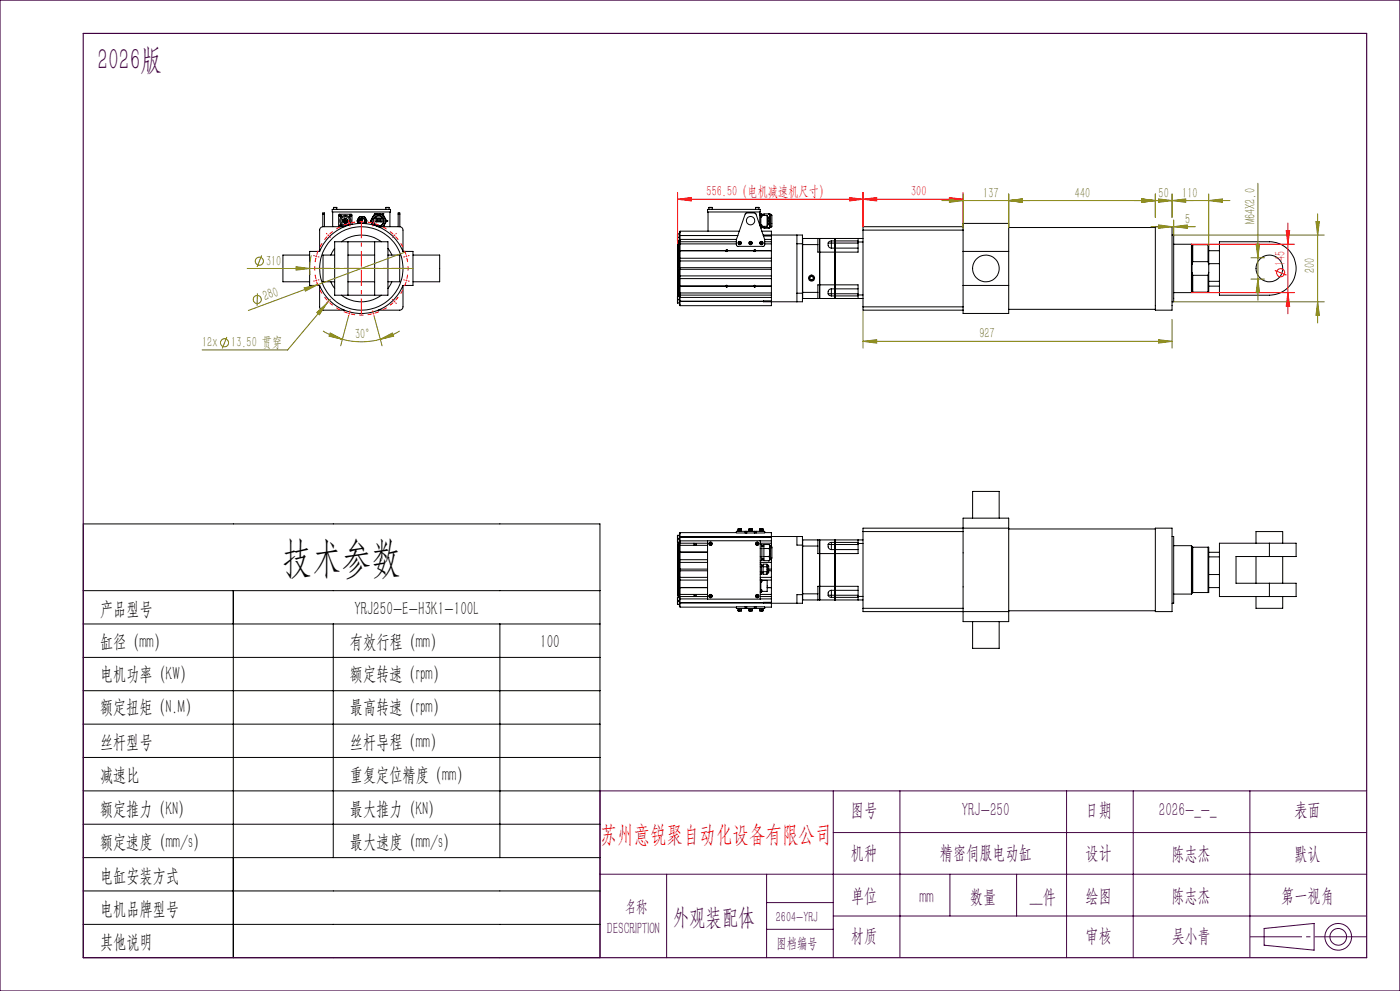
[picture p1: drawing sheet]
<svg xmlns="http://www.w3.org/2000/svg" width="420mm" height="297mm" viewBox="0 0 420 297" stroke-linecap="round" stroke-linejoin="round" font-family="sans-serif">
<g fill="none" stroke="#000" stroke-width=".3">
<path d="M92.9 76.4h-8v8.1h8M95.9 75.3a13.5 13.5 0 0 1 12.5-8.3 13.5 13.5 0 0 1 12.5 8.3M95.9 75.3h-3v10.2h3M96.8 64.2v-.4h.5v.4M96.8 64.2h.5M96.8 64.2v3.7M97.3 64.2v3.7M99.7 62.8h17.5v.7h-17.5zM99.8 63.5v4.4M100 62.2h1M100 62.2v.6M100.4 72.5h16v16h-16z"/>
<path d="M100.4 76.4h-3.5v8.1h3.5M100.4 74.5l-1.2 1.9M101 62.2v.6M102 64.6l.2 .2zM102 67.9h-.1a.28 .28 0 0 1 0-.4 .28 .28 0 0 1 .4 0 .28 .28 0 0 1-.1 .4M102 67.6l.2 .2zM102.4 72.5a9.9 9.9 0 0 1 12 0M102.9 66.2h.1M102.9 66.5h.1M102.9 65.9h.1M103.2 66.2h.1M103.3 67.9h-6.4a1.09 1.09 0 0 0-1 1.1v6.3"/>
<path d="M103.4 66.9h.1M103.4 65.5h.1M103.6 66.6h.1M103.6 66.2h.1M103.6 65.8h.1M103.8 65.5h.1M103.8 66.9h.1M104 66.2h.1M104.2 65.8h.1M104.2 66.6h.1M104.3 66.2h.1M104.4 72.5v16"/>
<path d="M104.4 76.4h8M104.6 67.5a1.64 1.64 0 0 0-.1-2.7 1.64 1.64 0 0 0-2.5 .9 1.64 1.64 0 0 0 1.6 2.1M105 64.6l.2 .2zM105.6 67.2l-.1-2.9-3.7-.1-.2 .2v3.5M107.8 66.2h.5M107.8 66.3h.6v.2M107.8 64.9h1.6l.7 1.3-.5 .8a1.3 1.3 0 0 0-.1-1.7 1.3 1.3 0 0 0-1.8-.1 1.3 1.3 0 0 0-.1 1.8l-.5-.8zM108 65.6h.3M108.1 65.6h.2M108.1 67a.9 .9 0 0 1-.2-1.4 .9 .9 0 0 1 1.4 0 .9 .9 0 0 1-.3 1.4M108.3 67a.8 .8 0 0 1-.4-1.3 .8 .8 0 0 1 1.3 0 .8 .8 0 0 1-.3 1.3M108.3 65.6v.7"/>
<path d="M108.8 65.4v1.1h-1M111.2 66.2l.4 .8M111.2 66.2h.1M111.6 65.4l-.4 .8M111.6 65.4v1.6M111.6 67l.3 .4M111.9 64.9l-.3 .5M112 67.4a1.99 1.99 0 0 1 .4-2.8 1.99 1.99 0 0 1 2.9 .5 1.99 1.99 0 0 1-.8 2.8M112.4 64.1l-.5 .8M112.4 64.1h.9M112.4 64.1h.1M112.4 72.5v16"/>
<path d="M112.7 64.9v1.6h1.8v-1.5M112.7 65.3h1.8M113 66.5v-.2h1.2v.2M113.1 65.6h1.1M113.1 66.2h1.1M113.1 65.6v.7M113.3 64.1l-.8 .2-.6 .6M113.3 64.1h.6M113.5 67.9h6.4M113.9 64.1h.9M113.9 64.1l.8 .2 .6 .6M114.2 65.6l-.1 .7"/>
<path d="M114.8 64.1h.1M114.8 64.1l.5 .8M115 65.6v1.2M115.3 67.5l-.3 .4M115.3 67.5l-.5 .4M115.3 64.9l.3 .5M115.6 65.4l.4 .8M115.6 65.4v1.6M115.6 67l-.3 .5M115.7 62.2h1M115.7 62.2v.6M116 66.2l-.4 .8"/>
<path d="M116 66.2h.1M116.4 76.4h3.5v8.1h-3.5M116.4 74.5l1.1 1.9M116.7 62.2v.6M117 63.5v4.4M119.5 64.2v-.4h.4v.4M119.5 64.2h.4M119.5 64.2v3.7M119.9 67.9a1.02 1.02 0 0 1 1 1.1v6.3M119.9 64.2v3.7M120.9 75.3h3v10.2h-3M123.9 76.4h8v8.1h-8"/>
<path d="M203.3 73h.2M203.3 73v15M203.3 70.1v1M203.3 71.2v1M203.3 72.2l.4 .5M203.3 71.1h.5M203.3 70.1h.5M203.3 72.2h.5M203.3 71.2h.5M203.4 80h.1M203.4 80l-.1 .2M203.4 73.1v6.9"/>
<path d="M203.5 73l.1 6.9M203.6 72.9l-.1 .1M203.6 72.7l-.3 .3M203.6 72.7v.2M203.6 72.9h.2M203.6 72.7h.1M203.7 79.9a.62 .62 0 0 0-.4 .6 .62 .62 0 0 0 .4 .5M203.7 79.9v1.1M203.7 72.2v.5M203.7 72.7l.1 .1M203.7 80h.1M203.8 80l-.1 .1"/>
<path d="M203.8 72h.1M203.8 69.5h.1M203.8 72h.2M203.8 69.5v21.9M203.8 69.5h.2M204 70.6h.1M204 72.5h16.9M204 78.2h27.4M204 77.4h27.4M204 73.1h16.9M204 71.8h16.9M204 70.6h17.3"/>
<path d="M212.3 62.8h15.8v.7h-15.8zM212.4 63.5v5.8M212.7 62.2h1M212.7 62.2v.6M213.7 62.2v.6M217.8 75.1v.1M217.8 75.1h-13.8l13.8 .1M217.8 75.2l.1 .2 .4-.2M217.8 75.1l.1-.2 .4 .2M217.9 75l.2 .3-.3-.2zM218.3 75.1v.1M218.3 75.1h7.9"/>
<path d="M218.3 75.2h7.9M221.8 69.3h-17.8v22.3h27.4v-1.2M221.8 72.6h.3l-.1 .5h-.2zM223.7 64l2.6-.2 .4 .2 2.7 7.8v1.6l-.2 .4h-7.9l-.4-.3v-1.7zM225.1 72.6h.3l-.1 .5h-.3zM226.2 75.1v.1M226.2 75.2l.1 .2 .4-.2M226.2 75.1l.1-.2 .4 .2M226.3 75l.2 .3-.3-.2zM226.7 62.2h1M226.7 75.1h4.7l-4.7 .1M226.7 75.1v.1"/>
<path d="M226.7 62.2v.6M227.7 62.2v.6M227.9 64.2h.3v.3M227.9 64.1h.7v.5M227.9 64.5h.3M227.9 63.5v4M228.1 67.9h.1M228.2 67.9v.3M228.2 68h.3M228.2 64.4h.3M228.2 65h.3M228.2 67.4h.3"/>
<path d="M228.2 64.5v3.4M228.3 72.6h.3l-.1 .5h-.3zM228.5 65h.1M228.5 68h.1M228.5 64.4v.6M228.5 67.4v.6M228.5 64.4h.1M228.5 64.4v.1M228.5 67.4h.1M228.5 67.9h.1M228.5 67.4v.5M228.5 64.6h1.7v3.2l-1.7 .1"/>
<path d="M228.5 64.4v.5M228.6 68h.6M228.6 64.3h.6M228.6 69.3h2.8v1.1M228.6 67.8v.5h-.4M229 70.6h.1M229.2 68.3h.1M229.2 67.8v.5M229.2 68.3h1.4M229.4 71.8h2M229.4 72.5h2M229.4 73.1h2"/>
<path d="M230.2 64.9h.1M230.2 67.5h.1M230.2 64.9l.4 .3v1M230.2 64.9v2.6M230.6 64.1l.3 .8M230.6 64.1h.1M230.6 68.3h.1M230.6 64.1h.3M230.6 64.1h-1.4v.5M230.6 66.2v1l-.4 .3M230.6 66.2l.3 .8M230.9 65.4l-.3 .8"/>
<path d="M230.9 65.4v1.6M230.9 67.5l-.1 .7-.2 .1M230.9 64.1v.8M230.9 67.5v.8h-.3M230.9 64.2h.3M230.9 68.2h.3M230.9 64.9v.5M230.9 67v.5M231.2 64.2l.4 .3v3.4l-.4 .3M231.2 64.2v4M239.1 70.4v20M239.1 73.1h1.6"/>
<path d="M240.7 73.1v-2.7h-11.6v.3h2.3v19.5h-2.3v.2h11.6v-2.5M240.7 71.5l.1 1.8M240.7 71.5h18.2M240.7 73.1v14.8M240.8 73.3h-.1M240.8 73.3v14.3M240.8 73.3h4.6M245.4 71.5v1.8M248.5 72.8l-.1 .2a1.09 1.09 0 0 0 1 1.4M248.5 72.8h.9M249.4 72.2l-.6 .2-.3 .4M249.4 72.8v1.6"/>
<path d="M249.4 74.4h8M249.4 72.8h8M249.4 72.2h8M249.4 72.2v.6M250.4 74.4v11M250.4 72.2v2.2M250.4 74.4h.1M250.4 72.2h.1M250.5 74.4v1.2M250.5 72.8v1.6M250.5 71.5l-.1 .7M250.5 75.6v9.8"/>
<path d="M250.5 71.5v.7M250.5 72.2v.6M250.5 74.4h.1M250.5 72.2h.1M250.5 71.5h.1M257.4 71.5v1M257.4 72.5v3.1h-12v-2.3M257.4 72.5h1.5M258.9 69h30M258.9 69v23M288.9 67.9v-.9h13.7v8.3M288.9 67.9v1.1"/>
<path d="M288.9 67.9h-30v1.1M288.9 75.3h13.7M288.9 69v23M302.6 68.2h44M302.6 75.3v10.2M346.6 67.9h5v25.1h-5zM351.6 70.4h.5v20h-.5M352.1 73.2h5.3M357.4 73.2v14.5M357.4 73.2l.2 .2v14.1l-.2 .2M357.8 73.3v5.1M357.8 73.3l-.2 .3"/>
<path d="M357.8 73.3h4.6M357.8 78.4l-.2 .9M357.8 78.4h4.6M362.4 73.3v5.1M362.4 73.3l.2 .3v5.7M362.4 78.4l.2 .9M362.6 75.1h3.2M362.6 79.3v2.3M362.6 79h3.2M365.8 72.5h15a8 8 0 0 1 8 8 8 8 0 0 1-8 8h-15zM95.9 85.5a13.5 13.5 0 0 0 12.5 8.4 13.5 13.5 0 0 0 12.5-8.4M95.9 85.5v6.5a1.02 1.02 0 0 0 1 1h6.4"/>
<path d="M99.2 84.5l1.2 2M102.4 88.5a10.1 10.1 0 0 0 12 0M104.4 84.5h8M117.5 84.5l-1.1 2M120.9 85.5v6.5a.96 .96 0 0 1-1 1h-6.4M203.3 88l.3 .4M203.3 88h.2M203.3 88.7v1M203.3 89.8v1M203.3 89.7h.5M203.3 88.7h.5M203.3 90.8h.5"/>
<path d="M203.3 89.8h.5M203.4 80.8h.1M203.4 81h.2M203.4 80.8v.2M203.4 81v6.8M203.5 88.4l-.2 .3M203.5 88l.1 .2M203.6 88.2v.2M203.6 88.2h.2M203.6 88.4h.1M203.6 81l-.1 7M203.7 88.4v.3"/>
<path d="M203.7 80.9l.1 .1M203.7 81h.1M203.8 91.4h.1M203.8 88.2l-.1 .2M203.8 91.4h.2M204 90.3h.1M204 88.9h-.2l.2 .1M204 80.2h27.4M204 88.4h27.4M204 89.1h27.4M204 90.3h25.1M204 87.8h27.4"/>
<path d="M204 83.5h27.4M204 80.7h27.4M204 82.7h27.4M217.8 85.7v.1M217.8 85.7h-13.8l13.8 .1M217.8 85.8l.1 .2 .4-.2M217.8 85.7l.2-.2 .3 .2M217.9 85.6l.2 .3-.3-.1zM218.3 85.7v.1M218.3 85.7h7.9M218.3 85.8h7.9M226.2 85.7v.1"/>
<path d="M226.2 85.8l.1 .2 .4-.2M226.2 85.7l.2-.2 .3 .2M226.3 85.6l.2 .3-.3-.1zM226.7 85.7h4.7l-4.7 .1M226.7 85.7v.1M239.1 87.9h1.6M240.7 89.5h18.2M240.7 87.6h.1M240.8 87.6l-.1 1.8M240.8 87.6h4.6M245.4 87.6v1.9M245.4 87.6v-2.2h12v3"/>
<path d="M245.9 85.4v4.1M245.9 85.4v-13.9v13.9M245.9 85.3v.1M245.9 85.4v4M248.5 88l.4 .6 .5 .1M248.5 88h.9M249.4 86.6a1.06 1.06 0 0 0-.9 1.4M249.4 86.6v1.4M249.4 86.6h8M249.4 88h8M249.4 88.7h8M249.4 88v.7"/>
<path d="M250.4 86.6l.1 2.8M250.4 85.4v1.2M250.5 85.3v1.2M250.5 86.5v1.5M250.5 88.7v.7M250.5 88v.7M250.5 85.3v.1M250.5 86.5v.1M250.5 85.3l-.1 .1M250.5 86.5l-.1 .1M250.5 85.4v1.2M250.5 86.6v1.4"/>
<path d="M257.4 88.4v1.1M257.4 88.4h1.5M258.9 92v1h30M258.9 92h30M288.9 92v1M288.9 85.5h13.7M302.6 85.5v8.4h-13.7v-.9M302.6 92.7h44M352.1 87.7h5.3M357.6 87.3l.2 .3M357.6 81.6l.2 .9M357.8 82.5v5.1"/>
<path d="M357.8 87.6h4.6M357.8 82.5h4.6M362.4 82.5v5.1M362.6 81.6v5.7l-.2 .3M362.6 85.8h3.2M362.6 81.6l-.2 .9M362.6 84.3h3.2M25 157h155v130h-155zM203.8 159.8h.1M203.8 159.8v21.9M203.8 159.8h.2M220.9 159.6h-16.9v22.4h16.9"/>
<path d="M221 159.7h2.6M221.4 158.6h1M221.4 158.6v.5h.5M221.4 159.1v.1M221.8 159.1l.1 .1M221.9 159.1l.1 .1M221.9 159.1h.5M222.4 158.6v.6M223.6 159.2h.4M223.6 159.7h.4M223.6 159.2h-2.7v.4M223.6 159.2v.5"/>
<path d="M224 159.2v.5M224 159.2h2.3M224 159.7h2.3M224.7 158.6h1M224.7 159.1h.5M224.7 158.6v.6M225.1 159.1l.1 .1M225.2 159.1h.5M225.2 159.1v.1M225.7 158.6v.6M226.3 159.2h.5M226.3 159.7h.5"/>
<path d="M226.3 159.2v.5M226.8 159.2h2.6v.4h2v1.2M226.8 159.2v.5M226.8 159.7h2.6M227.9 158.6h1M227.9 159.1h.5M227.9 158.6v.6M228.3 159.1l.1 .1M228.4 159.1h.5M228.4 159.1l.1 .1M228.9 158.6v.6M258.9 159.3v23"/>
<path d="M258.9 159.3h30M288.9 159.3v23M291.8 155.3v-8h8v8M302.6 158.3v25M302.6 158.3v-3h-13.7v4M302.6 158.3h-43.7v1M302.6 158.5h44M346.6 158.3h5v25h-5zM25 177h155M70 177v110M203.3 178.3l.3 .3M203.3 163.2h.2"/>
<path d="M203.3 178.3h.2M203.3 163.2v15.1M203.3 179.1v1M203.3 161.5v1M203.3 160.4v1M203.3 162.5l.2 .4M203.3 179.1h.5M203.3 162.5h.5M203.3 161.5h.5M203.3 161.4h.5M203.3 160.4h.5M203.3 171.1l.1 .2"/>
<path d="M203.4 170.5h.1M203.4 170.3h.2M203.4 171.3h.1M203.4 170.3v.2M203.4 163.5v6.8M203.4 171.3v6.8M203.5 178.3l.1 .1M203.5 163.2l.1 7M203.6 163.1l-.1 .1M203.6 162.9l-.3 .3M203.6 178.4h.2l-.1 .2M203.6 178.4v.2"/>
<path d="M203.6 162.9v.2M203.6 178.6h.1M203.6 162.9h.1M203.6 171.3l-.1 7M203.7 178.6l-.4 .5M203.7 162.9h.1M203.7 170.2a.62 .62 0 0 0-.4 .6 .62 .62 0 0 0 .4 .6M203.7 178.6v.5M203.7 162.9l.1 .2h-.2M203.7 162.5v.4M203.7 170.2v1.2M203.7 171.2l.1 .1"/>
<path d="M203.7 171.3h.1M203.7 170.3h.1M203.8 170.3l-.1 .1M204 160.9h.1M204 179.2h-.2l.2 .1M204 162.3h-.2l.2 .1M204 163.4h8.3M204 178.1h8.3M204 170.6h8.3M204 168.6h8.3M204 167.7h8.3M204 171.1h8.3"/>
<path d="M204 173h8.3M204 173.8h8.3M204 178.8h8.3M204 179.5h8.3M204 162.1h27.4M204 160.9h25.1M204 162.8h8.3M208.2 162.8v.6M208.2 178.1v.7M212.3 176.1h-8.3h8.3M212.3 165.4h-8.3l8.3 .1M212.3 162.1v17.5h15.8v-17.5"/>
<path d="M212.9 162.8h.5v.3l-.2 .1zM212.9 178.5h.5v.3l-.2 .1zM226.9 162.8h.5v.3l-.2 .1zM226.9 178.5h.5v.3l-.2 .1zM228.1 173.6h.1v.3M228.1 163.2h.5v4.8h-.5M228.1 173.9h.1M228.1 178.1h3.3M228.1 168.6h3.3M228.1 173h3.3M228.1 178.8h3.3M228.1 179.5h3.3"/>
<path d="M228.1 162.8h3.3M228.1 171.3h.3M228.1 169.9h.3M228.1 169.1h.3v3h-.3M228.1 164.4h.5M228.1 166.8h.5M228.1 177.3h.1M228.2 177.3l-.1 .3M228.2 173.9v3.4M228.2 176.8h.3M228.2 177.4h.3M228.2 173.8h.3"/>
<path d="M228.2 174.4h.3M228.4 171.7h.5M228.4 169.5h.5M228.5 177.4h.1M228.5 176.8v.1M228.5 174.4h.1M228.5 173.8h.1M228.5 176.8v.6M228.5 173.8v.6M228.5 177.3h.1M228.5 173.8l1.7 .2v3.2l-1.7 .1M228.5 177.1v.2"/>
<path d="M228.5 173.8v.5M228.5 173.8h2.9M228.6 167.5h.6M228.6 163.8h.6M228.6 163.4h.6M228.6 167.7h.6M228.9 169.1h1.2v3h-1.2zM228.9 171.3h1.2M228.9 169.9h1.2M229.2 164.4h1.4M229.2 166.8h1.4M230.1 171.9h.1"/>
<path d="M230.1 169.3h.1M230.2 176.1h1.2h-1.2M230.2 169.3l.4 .3v2l-.4 .3M230.2 169.3v2.6M230.6 163.2h-1.4v4.8h1.5M230.6 163.2h.1M230.6 164.4l.3 .9M230.6 166.8h.1M230.6 164.4h.1M230.6 166.8l.3 .4M230.6 163.2l.3 .4M230.6 168h.1"/>
<path d="M230.6 170.6h.8M230.6 171.1h.8M230.8 163.2l.1 .4M230.9 167.6l-.1 .4M230.9 165.9l-.3 .9M230.9 165.9v1.3M230.9 163.9l-.3 .5M230.9 163.9v1.4M230.9 167.6l-.3 .4M230.9 163.6v.3M230.9 165.3v.6M230.9 167.2v.4"/>
<path d="M230.9 167.6h.3M230.9 163.6h.3M230.9 163.4h.5M230.9 167.7h.5M231.2 163.6l.4 .3v3.4l-.4 .3M231.2 163.6v4M231.4 167.5v13h-2.3v.3h11.6v-2.6M239.1 160.8v2.6h1.6M240.7 163.4v-2.6h-11.6v.3h2.3v2.6M240.7 178.2h-1.6v2.6M240.7 163.4v14.8M240.7 179.8h18.2"/>
<path d="M240.7 177.9l.1 .1M240.8 178l-.1 1.7M240.8 163.7v14.3M240.8 163.7h4.6M240.8 178h4.6M240.8 163.7h-.1M245.4 161.8v1.9M245.4 178v1.8M245.4 178v-2.3h12v3M245.9 175.7h.1M245.9 175.7v-13.9v18M245.9 175.7v4"/>
<path d="M248.5 163.2l-.1 .2a1.09 1.09 0 0 0 1 1.3M248.5 178.4l.4 .5 .5 .1M248.5 163.2h.9M248.5 178.4h.9M249.4 162.6l-.6 .1-.3 .5M249.4 176.9a1.06 1.06 0 0 0-.9 1.5M249.4 163.2v1.5M249.4 176.9v1.5M249.4 162.6v.6M249.4 178.4v.6M249.4 162.6h8M249.4 178.4h8"/>
<path d="M249.4 163.2h8M249.4 164.7h8M249.4 176.9h8M249.4 179h8M250.4 164.7v11M250.4 175.7v1.2M250.4 179l.1 .7M250.4 162.6v2.1M250.4 176.9v2.1M250.4 164.7h.1M250.4 162.6h.1M250.5 164.7v1.2"/>
<path d="M250.5 175.7v1.1M250.5 176.8v1.6M250.5 163.2v1.5M250.5 161.9v.7M250.5 179v.7M250.5 161.9l-.1 .7M250.5 165.9v9.8M250.5 178.4v.6M250.5 175.7h.1M250.5 176.8v.1M250.5 179h.1M250.5 175.7h-.1"/>
<path d="M250.5 176.8l-.1 .1M250.5 179h-.1M250.5 175.7v1.2M250.5 176.9v1.5M250.5 161.8v.8M250.5 162.6v.6M250.5 164.7h.1M250.5 162.6h.1M250.5 161.8v.1M257.4 161.8v1.1M257.4 178.7v1.1M257.4 162.9v3h-12v-2.2"/>
<path d="M257.4 162.9h1.5M257.4 178.7h1.5M258.9 161.8h-18.1v1.9M351.6 160.8h.5v20h-.5M352.1 178h5.3M352.1 163.5h5.3M357.4 163.5v14.5M357.4 163.5l.2 .3v14l-.2 .2M357.6 164h5v13.6h-5M357.8 164v13.6M362.4 164v13.6M362.6 176.1h3.2"/>
<path d="M362.6 165.5h3.2M362.6 166.9h3.2M362.6 172.2h3.2M376.8 162.8v-3.5h8v3.5M376.8 178.8v3.5h8v-3.5M376.8 166.8v8M380.8 162.8h8v4h-8M380.8 174.8h8v4h-8M380.8 162.8h-15v16h15M380.8 166.8h-10v8h10M380.8 162.8v4M380.8 174.8v4"/>
<path d="M384.8 166.8v8M25 187h155M25 197h155M100 187v70M150 187v70M203.3 180.2v.9M203.3 180.1h.5M203.3 181.1h.5M203.3 180.2h.5M203.8 181.7l.2 .1M203.8 181.7h.2M204 180.7h.1"/>
<path d="M204 180.7h25.1M220.9 182v.3h2.7M221 181.9h2.6M221.4 183h1M221.4 182.3v.2M221.8 182.3l.1 .2M221.9 182.3l.1 .2M222.4 182.5h-1v.5M222.4 182.3v.7M223.6 181.9h.4M223.6 182.3h.4M223.6 181.9v.4"/>
<path d="M224 181.9v.4M224 181.9h2.3M224 182.3h2.3M224.7 183h1M224.7 182.5h1M224.7 182.3v.7M225.1 182.3l.1 .2M225.2 182.3v.2M225.7 182.3v.7M226.3 181.9h.5M226.3 182.3h.5M226.3 181.9v.4"/>
<path d="M226.8 181.9h2.6M226.8 181.9v.4M227.9 183h1M227.9 182.5h1M227.9 182.3v.7M228.3 182.3l.1 .2M228.4 182.3l.1 .2M228.9 182.3v.7M229.4 182v.3h-2.6M231.4 180.8v1.2h-2M258.9 182.3v1h43.7M258.9 182.3h30"/>
<path d="M288.9 182.3v4h13.7v-3M291.8 186.3v8h8v-8M302.6 183.1h44M25 207h155M25 217h155M25 227h155M25 237h155M25 247h155M25 257h155M25 267h155M25 277h155"/>
<circle cx="102.1" cy="67.7" r=".24"/>
<circle cx="102.1" cy="64.7" r=".13"/>
<circle cx="102.1" cy="64.7" r=".24"/>
<circle cx="102.1" cy="67.7" r=".12"/>
<circle cx="102.1" cy="64.7" r=".27"/>
<circle cx="102.9" cy="66.2" r=".13"/>
<circle cx="102.9" cy="66.5" r=".12"/>
<circle cx="102.9" cy="65.8" r=".12"/>
<circle cx="103.2" cy="66.2" r=".12"/>
<circle cx="103.4" cy="65.5" r=".13"/>
<circle cx="103.4" cy="66.9" r=".13"/>
<circle cx="103.6" cy="66.2" r="1.29"/>
<circle cx="103.6" cy="66.2" r=".13"/>
<circle cx="103.6" cy="65.8" r=".13"/>
<circle cx="103.6" cy="66.6" r=".13"/>
<circle cx="103.8" cy="65.5" r=".12"/>
<circle cx="103.8" cy="66.9" r=".12"/>
<circle cx="104" cy="66.2" r=".13"/>
<circle cx="104.2" cy="66.6" r=".13"/>
<circle cx="104.2" cy="65.8" r=".13"/>
<circle cx="104.3" cy="66.2" r=".13"/>
<circle cx="105.1" cy="64.7" r=".13"/>
<circle cx="105.1" cy="64.7" r=".24"/>
<circle cx="105.1" cy="64.7" r=".27"/>
<circle cx="113.6" cy="66.2" r="1.51"/>
<circle cx="113.6" cy="66.2" r="1.6"/>
<circle cx="218" cy="75.1" r=".15"/>
<circle cx="218" cy="75.1" r=".25"/>
<circle cx="221.9" cy="72.8" r=".43"/>
<circle cx="221.9" cy="72.8" r=".51"/>
<circle cx="221.9" cy="72.8" r=".24"/>
<circle cx="225.2" cy="72.8" r=".43"/>
<circle cx="225.2" cy="72.8" r=".51"/>
<circle cx="225.2" cy="66.1" r="1.26"/>
<circle cx="225.2" cy="72.8" r=".25"/>
<circle cx="226.4" cy="75.1" r=".25"/>
<circle cx="226.4" cy="75.1" r=".15"/>
<circle cx="228.4" cy="72.8" r=".43"/>
<circle cx="228.4" cy="72.8" r=".25"/>
<circle cx="228.4" cy="72.8" r=".5"/>
<circle cx="108.4" cy="80.5" r="12.5"/>
<circle cx="218" cy="85.8" r=".15"/>
<circle cx="218" cy="85.8" r=".25"/>
<circle cx="226.4" cy="85.8" r=".25"/>
<circle cx="226.4" cy="85.8" r=".15"/>
<circle cx="243.4" cy="83.3" r=".91"/>
<circle cx="243.5" cy="83.4" r=".63"/>
<circle cx="243.5" cy="83.4" r=".5"/>
<circle cx="295.8" cy="80.5" r="4"/>
<circle cx="380.8" cy="80.5" r="4"/>
<circle cx="208.7" cy="178.4" r=".25"/>
<circle cx="208.7" cy="163.2" r=".26"/>
<circle cx="213.2" cy="178.6" r=".5"/>
<circle cx="213.2" cy="162.9" r=".5"/>
<circle cx="213.2" cy="162.9" r=".25"/>
<circle cx="213.2" cy="178.7" r=".25"/>
<circle cx="213.2" cy="178.7" r=".43"/>
<circle cx="213.2" cy="163" r=".43"/>
<circle cx="227.2" cy="178.7" r=".43"/>
<circle cx="227.2" cy="163" r=".43"/>
<circle cx="227.2" cy="178.6" r=".24"/>
<circle cx="227.2" cy="162.9" r=".24"/>
<circle cx="227.2" cy="178.6" r=".5"/>
<circle cx="227.2" cy="162.9" r=".5"/>
</g>
<g fill="none" stroke="#808000" stroke-width=".3">
<path d="M284.8 59.6l4.1 .5-4.1 .5zM288.9 58.1v10.3M302.6 58.1v10.1M342.5 59.6l4.1 .5-4.1 .5zM346.6 58.1v7.1M347.6 59.6l4 .5-4 .5zM351.6 58.1v7.1M362.6 58.1v15.5M377.4 54.9v35.1M78.5 76.5l-1.4 3.5M88.8 79.9l4.1 .6-4.1 .5zM93.4 76.5l-.4 2.4v3.5"/>
<path d="M121.5 75.6l-26.2 9.7M302.6 60.1l4.1-.5v1zM345.3 67.9h13.3M347.6 67.4l4 .5-4 .5zM351.6 60.1l4.1-.5v1zM352.1 67.9l4.1-.5v1zM352.1 65.9v4.8M352.1 70.4h45.2M362.6 60.1l4.1-.5v1zM369 60.1h-86.4M375.3 77.3h4M376.8 73.2h1.1l-.5 4.1z"/>
<path d="M394.8 66.4h1l-.5 4zM395.3 64.1v32.7M74.2 80.5h49.7M77.2 87.9l-.1 3.7M91.3 86.3l4-1-3.7 1.9zM95 93.7l3.1-2.8-2.3 3.4zM95.3 85.3l-20.8 7.8M96.9 99.2l3.8 1.9 2 .6M98.1 90.9l-11.8 14h-25.7M98.9 89.8l-.8 1.1M99.1 99.8l3.6 1.9-4-1zM104.5 94.9l-2.3 8.7"/>
<path d="M112.3 94.9l2.3 8.7M119.9 99.2l-2.5 1.3-3.3 1.2M258.9 93.3v11M351.6 95.7v8.6M352.1 90.4h45.2M375.3 83.6h4M377.4 83.6l.5 4.1h-1.1zM395.3 90.4l.5 4.1h-1zM68.1 101l-1.4 3.5M102.7 101.7a22.2 22.2 0 0 0 11.4 0M114.1 101.7l3.6-1.9 .4 .9zM258.9 102.3l4.1-.5v1z"/>
<path d="M258.9 102.3h92.7M347.6 101.8l4 .5-4 .5z"/>
<circle cx="77.8" cy="78.3" r="1.22"/>
<circle cx="77.2" cy="89.7" r="1.22"/>
<circle cx="67.4" cy="102.7" r="1.22"/>
</g>
<g fill="none" stroke="#f00" stroke-width=".3">
<path d="M203.3 59.7l4.1-.5v1zM203.3 57.7v15.3M203.3 59.7h85.6M254.8 59.2l4.1 .5-4.1 .5zM258.9 59.7l4.1-.5v1zM258.9 57.7v10.2M284.8 59.2l4.1 .5-4.1 .5zM288.9 57.7v10.2M111.8 66.9h.2M112 66.9l.3 .1M112 66.9l-.1 .3M112.1 66.7l-.1 .2"/>
<path d="M357.4 73.2h31M385.9 69.1h1l-.5 4.1zM386.4 66.8v27.2M357.4 87.7h31M382.4 81.1l3.5 1.3M386.4 87.7l.5 4.1h-1z"/>
<circle cx="384.2" cy="81.7" r="1.2"/>
</g>
<g fill="none" stroke="#f00" stroke-width=".3" stroke-dasharray="30.5 1.3 1.3 1.3" stroke-linecap="butt">
<path d="M94.4 76.7l-.4-.1M94.9 76.8l-.1 .3M94.9 76.8l.1-.2M94.9 76.8h-.3M94.9 76.8l.2 .1M95.4 76.9l.4 .2M98.2 70.2l-.3-.3M98.5 70.5l-.2 .2M98.5 70.5l.2-.1M98.5 70.5l-.2-.1M98.5 70.5l.2 .2M98.9 70.9l.3 .3"/>
<path d="M104.7 66.4l-.2-.4M104.8 66.9l-.3 .1M104.8 66.9h.2M104.8 66.9l-.1-.2M104.8 66.9l.1 .3M104.9 67.4l.1 .4M111.9 67.4l-.1 .4M112.2 66.4l.1-.4M118 70.9l-.3 .3M118.3 70.5l-.2-.1M118.3 70.5l.2 .2M118.3 70.5l.2-.1"/>
<path d="M118.3 70.5l-.2 .2M118.7 70.2l.3-.3M121.5 76.9l-.5 .2M121.9 76.8v-.2M121.9 76.8l.1 .3M121.9 76.8h.3M121.9 76.8l-.2 .1M122.4 76.7l.4-.1M94.4 84.2l-.4 .1M94.9 84.1l.1 .2M94.9 84.1l-.1-.3M94.9 84.1h-.3"/>
<path d="M94.9 84.1l.2-.1M95.4 83.9l.4-.1M98.2 90.7l-.3 .3M98.5 90.3l.2 .2M98.5 90.3l-.2-.1M98.5 90.3l-.2 .2M98.5 90.3l.2-.1M98.9 90l.3-.3M104.7 94.4l-.2 .5M104.8 94h.2M104.8 94l-.3-.1M104.8 94l-.1 .2"/>
<path d="M104.8 94l.1-.3M104.9 93.5l.1-.4M108.4 80.4v-.2M108.4 80.4h-.2M108.4 80.4v.3M108.4 80.4h.3M111.9 93.5l-.1-.4M112 94l.3-.1M112 94h-.2M112 94l.1 .2M112 94v-.3M112.2 94.4l.1 .5"/>
<path d="M118 90l-.3-.3M118.3 90.3l.2-.1M118.3 90.3l-.2 .2M118.3 90.3l.2 .2M118.3 90.3l-.2-.1M118.7 90.7l.3 .3M121.5 83.9l-.5-.1M121.9 84.1l.1-.3M121.9 84.1v.2M121.9 84.1h.3M121.9 84.1l-.2-.1M122.4 84.2l.4 .1"/>
</g>
<path d="M94.8 77.3l-.4 2.9 .4 3.4M98.2 70.9l-1.8 2.3-1.4 3.1M104.3 67.1l-3.1 1.4-2.3 1.7M111.6 66.8l-2.9-.4-3.4 .4M118 70.2l-2.3-1.7-3.2-1.4M121.8 76.3l-1.4-3.1-1.7-2.3M95 84.5l1.4 3.2 1.8 2.3M98.9 90.7l2.8 2 2.6 1.1M105.3 94.1l2.8 .3 3.5-.3M112.5 93.8l3.2-1.4 2.3-1.7M118.7 90l1.7-2.3 1.4-3.2M122.1 83.6l.3-2.9-.3-3.4" fill="none" stroke="#f00" stroke-width=".3" stroke-dasharray="30.5 1.3 1.3 1.3" stroke-dashoffset="29.2" stroke-linecap="butt"/>
<g fill="none" stroke="#400040" stroke-width=".3">
<path d="M250 237v50M270 237v50M320 237v50M340 237v50M375 237v50M410 237h-230v50M250 249.5h160M180 262h230M200 262v25M230 262v25M230 270.5h20M230 278.5h20"/>
<path d="M250 274.5h160M285 262v12.5M305 262v12.5M379.2 278.3l15-1.5v8l-15-1.5z"/>
<circle cx="401.5" cy="280.8" r="2.5"/>
<circle cx="401.5" cy="280.8" r="4"/>
</g>
<path d="M108.4 79.9v-13.2M107.9 80.4h-13.3M108.4 80.9v13.3M108.9 80.4h13.3" fill="none" stroke="#f00" stroke-width=".3" stroke-dasharray="30.5 1.3 1.3 1.3" stroke-dashoffset="25.7" stroke-linecap="butt"/>
<path d="M375 280.8h35" fill="none" stroke="#400040" stroke-width=".3" stroke-dasharray="30.5 1.3 1.3 1.3" stroke-dashoffset="14.9" stroke-linecap="butt"/>
<path d="M0 0h420v297h-420zM25 10h385v277h-385z" fill="none" stroke="#400040" stroke-width=".35"/>
<g fill="#f00">
<path d="M203.3 59.7l4.1-.5v1zM254.8 59.2l4.1 .5-4.1 .5zM258.9 59.7l4.1-.5v1zM284.8 59.2l4.1 .5-4.1 .5z"/>
<path d="M385.9 69.1h1l-.5 4.1zM386.4 87.7l.5 4.1h-1z"/>
</g>
<g fill="#808000">
<path d="M88.8 79.9l4.1 .6-4.1 .5z"/>
<path d="M91.3 86.3l4-1-3.7 1.9z"/>
<path d="M352.1 67.9l4.1-.5v1zM347.6 67.4l4 .5-4 .5zM362.6 60.1l4.1-.5v1zM347.6 59.6l4 .5-4 .5z"/>
<path d="M95 93.7l.8 .6 2.3-3.4zM284.8 59.6l4.1 .5-4.1 .5zM302.6 60.1l4.1-.5v1zM302.6 60.1l4.1-.5v1zM342.5 59.6l4.1 .5-4.1 .5zM342.5 59.6l4.1 .5-4.1 .5zM351.6 60.1l4.1-.5v1zM258.9 102.3l4.1-.5v1zM347.6 101.8l4 .5-4 .5z"/>
<path d="M99.1 99.8l3.6 1.9-4-1zM114.1 101.7l3.6-1.9 .4 .9z"/>
<path d="M395.3 90.4l.5 4.1h-1zM394.8 66.4h1l-.5 4z"/>
<path d="M376.8 73.2h1.1l-.5 4.1zM377.4 83.6l.5 4.1h-1.1z"/>
</g>
<text font-size="12.7" x="84.7" y="171.5">技术参数</text>
<text font-size="9.2" fill="#400040" x="29.2" y="21">2026版</text>
<text font-size="7.1" fill="#f00" x="180.2" y="252.3">苏州意锐聚自动化设备有限公司</text>
<text font-size="7.1" fill="#400040" x="201.8" y="277.2">外观装配体</text>
<g font-size="5.6">
<text x="30" y="184.2">产品型号</text>
<text x="106.3" y="184.2">YRJ250-E-H3K1-100L</text>
<text x="30" y="194.2">缸径（mm）</text>
<text x="105" y="194.2">有效行程（mm）</text>
<text x="162" y="194.2">100</text>
<text x="30" y="203.7">电机功率（KW）</text>
<text x="105" y="203.7">额定转速（rpm）</text>
<text x="30" y="213.7">额定扭矩（N.M）</text>
<text x="105" y="213.7">最高转速（rpm）</text>
<text x="30" y="224.2">丝杆型号</text>
<text x="105" y="224.2">丝杆导程（mm）</text>
<text x="30" y="234.2">减速比</text>
<text x="105" y="234.2">重复定位精度（mm）</text>
<text x="30" y="244.2">额定推力（KN）</text>
<text x="105" y="244.2">最大推力（KN）</text>
<text x="30" y="254.2">额定速度（mm/s）</text>
<text x="105" y="254.2">最大速度（mm/s）</text>
<text x="30" y="264.2">电缸安装方式</text>
<text x="30" y="274.2">电机品牌型号</text>
<text x="30" y="284.2">其他说明</text>
</g>
<g font-size="5.6" fill="#400040">
<text x="255.3" y="244.6">图号</text>
<text x="288.6" y="244.6">YRJ-250</text>
<text x="325.7" y="244.6">日期</text>
<text x="347.6" y="244.6">2026-_-_</text>
<text x="388.3" y="244.6">表面</text>
<text x="255.3" y="257.3">机种</text>
<text x="282" y="257.3">精密伺服电动缸</text>
<text x="325.7" y="257.3">设计</text>
<text x="351.4" y="257.7">陈志杰</text>
<text x="388.3" y="257.7">默认</text>
<text x="255.3" y="270.3">单位</text>
<text x="275.9" y="270.8">mm</text>
<text x="291" y="270.8">数量</text>
<text x="308.9" y="270.8">__件</text>
<text x="325.7" y="270.2">绘图</text>
<text x="351.4" y="270.2">陈志杰</text>
<text x="384.4" y="270.2">第一视角</text>
<text x="255.3" y="282.4">材质</text>
<text x="325.7" y="282.4">审核</text>
<text x="351.4" y="282.3">吴小青</text>
</g>
<g font-size="4.9" fill="#400040">
<text x="187.4" y="273.4">名称</text>
<text x="182.1" y="279.8">DESCRIPTION</text>
</g>
<g font-size="4.4" fill="#f00">
<text x="212" y="58.8">556.50（电机减速机尺寸）</text>
<text x="273.3" y="58.8">300</text>
<text x="385.5" y="79.7" transform="rotate(-90 385.5 79.7)">145</text>
</g>
<g font-size="4.4" fill="#808000">
<text x="295" y="59.2">137</text>
<text x="322.5" y="59.2">440</text>
<text x="347.6" y="59.2">50</text>
<text x="354.7" y="59.2">110</text>
<text x="355.6" y="67">5</text>
<text x="376.5" y="67.3" transform="rotate(-90 376.5 67.3)">M64X2.0</text>
<text x="79.8" y="79.6">310</text>
<text x="394.4" y="81.8" transform="rotate(-90 394.4 81.8)">200</text>
<text x="79.5" y="90.3" transform="rotate(-20 79.5 90.3)">280</text>
<text x="106.7" y="101.7" transform="rotate(-4 106.7 101.7)">30°</text>
<text x="293.8" y="101.4">927</text>
<text x="60.7" y="104">12x</text>
<text x="69.4" y="104">13.50 贯穿</text>
</g>
<g font-size="4.4" fill="#400040">
<text x="232.8" y="276.3">2604-YRJ</text>
<text x="233" y="284.1">图档编号</text>
</g>
</svg>
